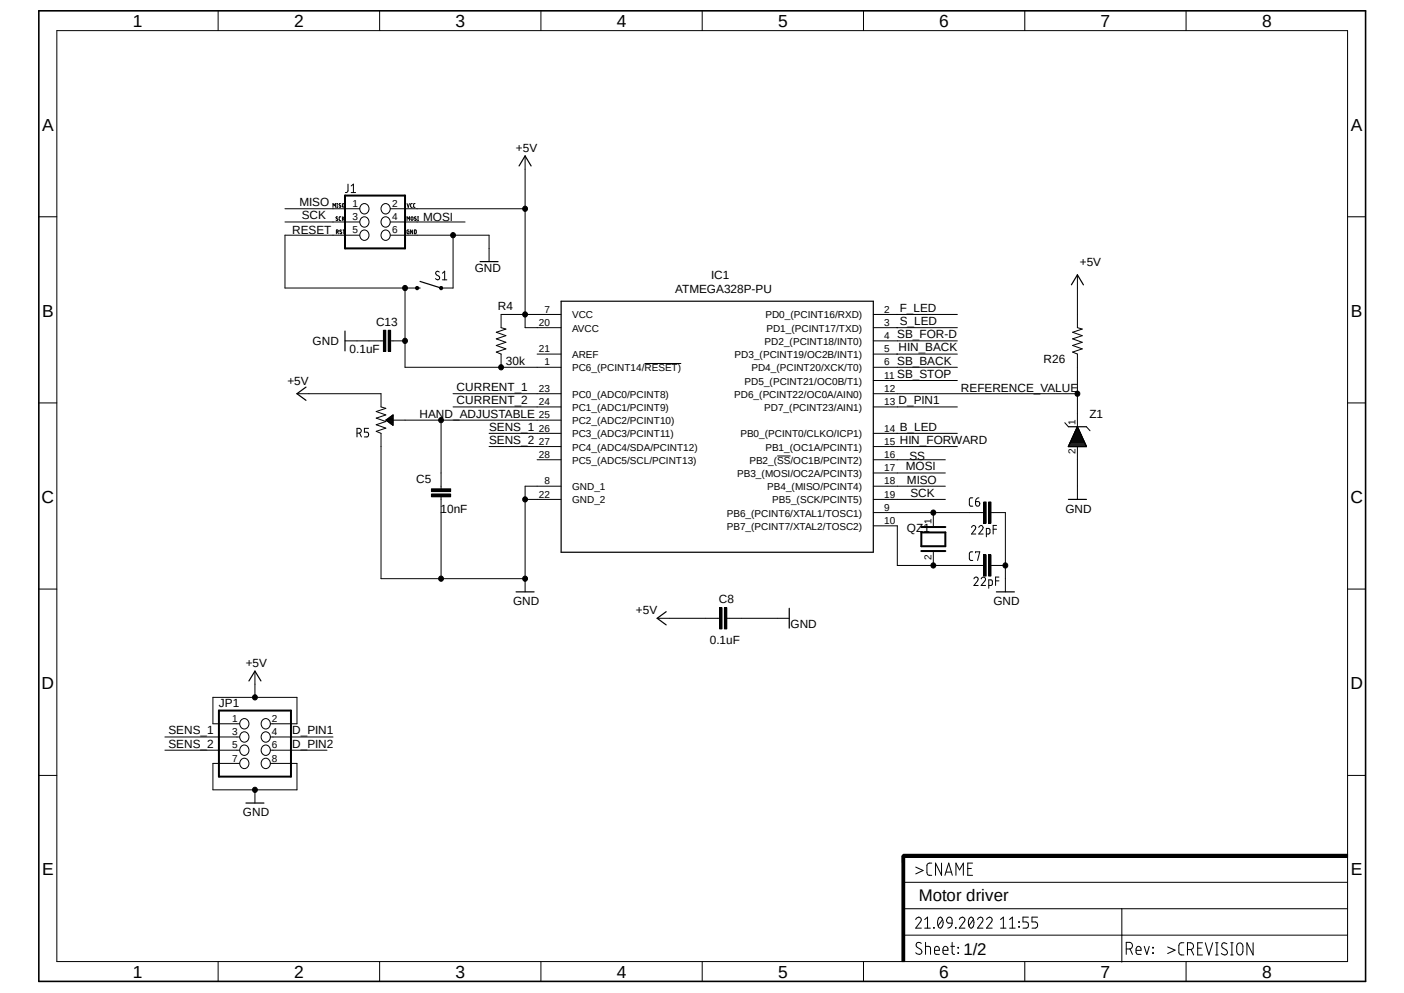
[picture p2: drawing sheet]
<svg xmlns="http://www.w3.org/2000/svg" width="297mm" height="210mm" viewBox="0 0 297 210" stroke-linecap="round" stroke-linejoin="round" font-family="sans-serif">
<path d="M-.1 70.2l297.2 69.5M297.1 70.2l-297.1 69.5" fill="none" stroke="#fff" stroke-width=".21"/>
<g fill="none" stroke="#000" stroke-width=".21">
<path d="M12 6.5h273.1v196.9h-273.1zM46.1 2.3v4.2M80.3 2.3v4.2M114.4 2.3v4.2M148.5 2.3v4.2M182.7 2.3v4.2M216.8 2.3v4.2M250.9 2.3v4.2M73.6 38.9v1.4a.43 .43 0 0 1-.5 .4M74.3 39.3l.5-.4v1.8M111.1 33v36.3h7.6M8.2 45.8h3.8"/>
<path d="M60.3 44.2h15.8M60.3 46.9h15.8M70.4 43.9v-.8l.3 .4 .3-.4v.8M71.2 49.1h.2M71.2 43.9h.2M71.2 43.1h.2M71.3 43.1v.8M71.4 49.1l.2-.3-.4-.2v.8M71.4 45.9l-.2-.1-.1 .2 .4 .4v.2l-.4-.1M71.4 49.1l.2 .3M72.1 45.8l-.3 .2v.6l.3 .1M72.1 43.1h-.3l-.1 .1 .4 .4v.2l-.4-.1"/>
<path d="M72.3 48.7l-.3-.1-.1 .2 .4 .3v.3l-.4-.1M72.4 43.1h.4l-.1 .7-.3-.1zM72.4 45.8v.9M72.6 48.6h.3M72.6 46.1l.2 .6M72.7 48.6v.8M72.8 45.8l-.4 .5M74.3 40.7h.9M76.1 49.7h-15.8v11.2h27.9M76.5 43.3a1.03 1.03 0 0 1 1.6 .9 1.03 1.03 0 0 1-1.6 .8 1.19 1.19 0 0 1 0-1.7zM76.5 46.1a1.03 1.03 0 0 1 1.6 .8 1.03 1.03 0 0 1-1.6 .9 1.19 1.19 0 0 1 0-1.7zM76.5 48.9a1.03 1.03 0 0 1 1.6 .8 1.03 1.03 0 0 1-1.6 .9 1.19 1.19 0 0 1 0-1.7z"/>
<path d="M81 43.3a1.03 1.03 0 0 1 1.5 .9 1.03 1.03 0 0 1-1.5 .8 1.19 1.19 0 0 1 0-1.7zM81 46.1a1.03 1.03 0 0 1 1.5 .8 1.03 1.03 0 0 1-1.5 .9 1.19 1.19 0 0 1 0-1.7zM81 48.9a1.03 1.03 0 0 1 1.6 .8 1.03 1.03 0 0 1-1.6 .9 1.19 1.19 0 0 1 0-1.7zM82.6 49.7h20.9v5.6M82.6 44.2h28.5M82.6 46.9h15.8M86.1 46.7v-.9l.3 .5 .2-.5v.9M86.1 43.1l.3 .8 .2-.8M86.5 48.6l-.4 .2v.6h.4v-.4h-.1M87 45.9l.2-.1 .2 .3-.2 .5-.2-.2zM87.2 43.1l-.3 .1v.6l.3 .1M87.3 48.6v.8l-.4-.8v.8"/>
<path d="M87.7 48.6l.4 .1v.6l-.2 .1h-.2zM87.8 43.1l-.3 .1v.6l.3 .1M88 45.9l-.2-.1-.1 .2 .4 .4v.2l-.4-.1M88.3 45.8h.2M88.3 46.7h.2M88.4 45.8v.9M92.9 57.5l-.2-.1a.41 .41 0 0 0-.5 .2 .41 .41 0 0 0 .1 .5l.5 .3a.42 .42 0 0 1 .2 .5 .42 .42 0 0 1-.4 .3l-.5-.3M93.6 57.8l.5-.4v1.8M93.6 59.2h.9M95.8 49.7v11.2h-2.5M227.9 58.1v11.2l1 .3-2 .7 2 .7-2 .7 2 .7-2 .7 2 .7-2 .7 1 .4v15.4M285.1 45.8h3.8"/>
<path d="M73 72.1h8.1M81.1 69.8h.5v4.5h-.5zM82.1 69.8h.5v4.5h-.5zM82.6 72.1h3.1M85.7 60.9v16.8h33M88 60.7h.5v.5l-.3 .1-.2-.1-.1-.3zM93.1 60.7h.5v.5l-.3 .1-.2-.1-.1-.3zM113.6 74.9h5.1M118.7 66.5h-12.7v2.8l1 .3-2 .7 2 .7-2 .7 2 .7-2 .7 2 .7-2 .7 1 .4v2.8M136.4 76.9h7.7M184.7 77.7h17.8M184.7 66.5h17.8"/>
<path d="M184.7 69.3h17.8M184.7 72.1h17.8M184.7 74.9h17.8M8.2 85.2h3.8M62.8 83.3h17.8v2.8l1 .3-2 .6 2 .8-2 .6 2 .8-2 .6 2 .8-2 .6 1 .5v30.7h30.5M75.5 91.6h.5a.51 .51 0 0 0 .5-.5 .51 .51 0 0 0-.5-.5h-.5v1.8M76.1 91.6l.4 .8M78 90.6h-.9v.8h.5l.4 .4-.2 .5-.7 .1M81.6 88.9l1.5-1.1v2.2zM81.7 88.8h1.4M81.7 88.9h1.4M81.8 88.7h1.3"/>
<path d="M81.8 89h1.3M81.9 88.6h1.2M82 89.1h1.1M82.1 88.5h1M82.1 89.2h1M82.2 88.4h.9M82.3 89.3h.8M82.3 88.3h.8M82.4 89.4h.7M82.5 88.2h.6M82.5 89.5h.6M82.6 88.1h.5"/>
<path d="M82.6 89.6h.5M82.7 88.1h.4M82.8 89.7h.3M82.8 87.9h.3M82.9 89.8h.2M83 87.8h.1M83.1 89.9h.1M83.1 88.9h35.6M83.1 87.8h.1M93.3 88.9v14.5M95.8 83.3h22.9M95.8 86.1h22.9"/>
<path d="M103.5 91.7h15.2M103.5 94.4h15.2M113.6 97.2h5.1M164.4 96.4h2.8M184.7 80.5h17.8M184.7 83.3h43.2M184.7 86.1h17.8M184.7 91.7h17.8M184.7 94.4h17.8M184.7 97.2h15.3M225.3 89.4l.7 .9M227.9 94.4v11.2"/>
<path d="M229.8 90.3l.8 .8M285.1 85.2h3.8M91.3 104.5h4v.6h-4zM91.3 103.4h4v.6h-4zM93.3 105.1v17.3M111.1 105.6h7.6M118.7 102.8h-7.6v22.4M184.7 102.8h15.3M184.7 108.4h23.4M184.7 111.2h5.1v8.4h18.3M184.7 100h15.3M184.7 105.6h15.3"/>
<path d="M197.4 108.4v2.8M197.4 116.8v2.8M205.5 111.5a.45 .45 0 0 1 .7-.3 .45 .45 0 0 1 .1 .7l-.8 1h.9M205.8 105.3h-.6l-.1 .4v1.1l.1 .2 .6 .1M205.8 116.7l-.6 .1-.1 .3v1.2l.3 .2h.4M206.4 106.1h.5a.46 .46 0 0 1 .4 .5 .46 .46 0 0 1-.5 .4 .46 .46 0 0 1-.4-.4zM206.4 116.9v-.2h.9l-.5 1.8M207.1 111.5a.47 .47 0 0 1 .6-.3 .47 .47 0 0 1 .2 .7l-.8 1h.9M207.1 105.3a.73 .73 0 0 0-.7 .8M208.1 106.2h.5v4.5h-.5zM208.1 117.3h.5v4.5h-.5zM208.7 112.9h.4l.3-.1-.1-1h-.6v1.7"/>
<path d="M209.1 106.2h.5v4.5h-.5zM209.1 117.3h.5v4.5h-.5zM209.6 108.4h3.1v16.8M209.6 119.6h3.1M210.1 111.9h.7M210.8 111.1h-.7v1.8M8.2 124.6h3.8M139 130.8h13.2M152.2 128.5h.5v4.5h-.5zM153.2 128.5h.6v4.5h-.6zM153.8 130.8h13.2M206 122.4a.46 .46 0 0 1 .7-.3 .46 .46 0 0 1 .1 .8l-.8 .9h.9"/>
<path d="M207.6 122.4a.48 .48 0 0 1 .7-.3 .48 .48 0 0 1 .1 .8l-.8 .9h.9M209.2 123.8h.4l.3-.1-.1-1-.6-.1v1.8M210.6 122.9h.7M211.3 122h-.7v1.8M285.1 124.6h3.8M34.9 155.9h15.8M34.9 158.7h15.8M50.7 153.1h-5.7v-5.6h17.8v5.6h-5.6M51.1 152.2a1.03 1.03 0 0 1 1.6 .9 1.03 1.03 0 0 1-1.6 .9 1.19 1.19 0 0 1 0-1.8zM51.1 155a1.03 1.03 0 0 1 1.6 .9 1.03 1.03 0 0 1-1.6 .9 1.19 1.19 0 0 1 0-1.8zM51.1 157.8a1.03 1.03 0 0 1 1.6 .9 1.03 1.03 0 0 1-1.6 .8 1.19 1.19 0 0 1 0-1.7zM53.9 141.9v5.6"/>
<path d="M55.6 152.2a1.03 1.03 0 0 1 1.6 .9 1.03 1.03 0 0 1-1.6 .9 1.19 1.19 0 0 1 0-1.8zM55.6 155a1.03 1.03 0 0 1 1.6 .9 1.03 1.03 0 0 1-1.6 .9 1.19 1.19 0 0 1 0-1.8zM55.6 157.8a1.03 1.03 0 0 1 1.6 .9 1.03 1.03 0 0 1-1.6 .8 1.19 1.19 0 0 1 0-1.7zM57.2 155.9h13.2M57.2 158.7h12M8.2 164h3.8M50.7 161.5h-5.7v5.5h17.8v-5.5h-5.6M51.1 160.6a1.03 1.03 0 0 1 1.6 .9 1.03 1.03 0 0 1-1.6 .8 1.19 1.19 0 0 1 0-1.7zM53.9 167v2.8M55.6 160.6a1.03 1.03 0 0 1 1.6 .9 1.03 1.03 0 0 1-1.6 .8 1.19 1.19 0 0 1 0-1.7zM285.1 164h3.8M190.8 181h.6v22.4h-.6z"/>
<path d="M191.1 180.7h94v.7h-94zM191.1 197.8h94M191.1 192.2h94M191.1 186.6h94M193.7 194.5a.59 .59 0 0 1 .9-.5 .59 .59 0 0 1 .1 1l-1 1.3h1.2M193.7 183.4l1.6 .7-1.6 .7M194.9 199.5a.61 .61 0 0 0-.9-.1 .61 .61 0 0 0 .1 1l.7 .4a.62 .62 0 0 1 .1 .9 .62 .62 0 0 1-.9 0l-.3-.2M195.6 196.3h1.2M195.6 194.5l.6-.5v2.3M195.8 199.3v2.5M197.1 182.5h-.5l-.5 .3v1.7a.51 .51 0 0 0 .5 .6h.5M197.5 196.2l.1 .1z"/>
<path d="M198.6 194.1a.4 .4 0 0 1 .4-.1 .4 .4 0 0 1 .3 .3 1.43 1.43 0 0 1-.4 2 1.52 1.52 0 0 1-.3-2.2zM199.2 182.5v2.6l-1.3-2.6v2.6M199.4 194.5l-.9 1.3M199.9 185.1l.8-2.6 .8 2.6M200.1 184.4h1.2M200.5 194.1a.57 .57 0 0 1 .6-.1 .57 .57 0 0 1 .3 .6v.6h-.9a.71 .71 0 0 1 0-1.1zM201.4 199.3v2.1a.39 .39 0 0 0 .5 .4M201.4 195.2a1.02 1.02 0 0 1-.9 1.1M202.1 196.2l.1 .1zM202.2 185.1v-2.6l.8 1.5 .8-1.5v2.6M202.9 194.5a.59 .59 0 0 1 .9-.5 .59 .59 0 0 1 .1 1l-1 1.3h1.2M204.7 183.7h.8"/>
<path d="M205.1 194.1a.4 .4 0 0 1 .5-.1 .4 .4 0 0 1 .3 .3 1.49 1.49 0 0 1-.5 2 1.48 1.48 0 0 1-.3-2.2zM205.7 182.5h-1v2.6h1M205.9 194.5l-.9 1.3M206.8 194.5a.59 .59 0 0 1 .9-.5 .59 .59 0 0 1 .1 1l-1 1.3h1.1M208.7 194.5a.6 .6 0 0 1 .9-.5 .6 .6 0 0 1 .1 1l-1 1.3h1.2M211.7 196.3h1.1M211.7 194.5l.6-.5v2.3M213.6 196.3h1.2M213.6 194.5l.6-.5v2.3M215.5 194.9l.1 .2zM215.5 196l.1 .1zM217.6 194h-1.2v1h.7a.69 .69 0 0 1 .5 .6 .69 .69 0 0 1-.5 .7h-.7"/>
<path d="M219.5 194h-1.2v1h.7a.69 .69 0 0 1 .5 .6 .69 .69 0 0 1-.5 .7h-.7M237.3 192.2v11.3M250.4 199.4l-.8 .1-.2 .5v1.6l.3 .3 .7 .1M254.4 199.4h-1v2.6h1M255 199.4l.7 2.6 .8-2.6M257.1 199.4h.6M257.4 199.4v2.6M259.5 199.6a.62 .62 0 0 0-.9-.1 .62 .62 0 0 0 .1 1l.7 .4a.62 .62 0 0 1 .1 .9 .62 .62 0 0 1-.9 0l-.2-.2M260.3 199.4h.6M260.6 199.4v2.6M261.9 199.6a.65 .65 0 0 1 .7-.1 .65 .65 0 0 1 .3 .6v1.2a.66 .66 0 0 1-.6 .7 .66 .66 0 0 1-.7-.7v-1.2zM265.1 199.4v2.6l-1.3-2.6v2.6"/>
<path d="M46.1 203.4v4.2M80.3 203.4v4.2M114.4 203.4v4.2M148.5 203.4v4.2M182.7 203.4v4.2M195.8 200.2h.7l.3 .2v1.4M197.7 201h1a.55 .55 0 0 0-.3-.8 .55 .55 0 0 0-.7 .5v.7l.2 .4h.8M199.5 201h1a.57 .57 0 0 0-.3-.8 .57 .57 0 0 0-.7 .5v.7l.2 .4h.8M201.1 200.2h.8M202.6 200.4l.2 .1zM202.6 201.5l.2 .1zM216.8 203.4v4.2"/>
<path d="M238.3 200.7h.6a.7 .7 0 0 0 .7-.7 .7 .7 0 0 0-.7-.7h-.6v2.5M239.1 200.7l.5 1.1M240.3 201h1.1a.57 .57 0 0 0-.4-.8 .57 .57 0 0 0-.7 .5v.7l.2 .4h.9M242.1 200.2l.5 1.6 .5-1.6M243.8 201.5l.2 .1zM243.8 200.4l.2 .1zM247 200.3l1.6 .7-1.6 .7M250.9 203.4v4.2M251.2 200.8h.6a.72 .72 0 0 0 .7-.7 .72 .72 0 0 0-.7-.7h-.6v2.6M252 200.8l.5 1.2M253.4 200.5h.7M257.1 202h.6"/>
<path d="M260.3 202h.6"/>
<circle cx="95.8" cy="49.7" r=".53"/>
<circle cx="111.1" cy="44.2" r=".53"/>
<circle cx="85.7" cy="72.1" r=".53"/>
<circle cx="85.7" cy="60.9" r=".53"/>
<circle cx="106" cy="77.7" r=".53"/>
<circle cx="111.1" cy="66.5" r=".53"/>
<circle cx="93.3" cy="88.9" r=".53"/>
<circle cx="227.9" cy="83.3" r=".53"/>
<circle cx="111.1" cy="105.6" r=".53"/>
<circle cx="197.4" cy="119.6" r=".53"/>
<circle cx="197.4" cy="108.4" r=".53"/>
<circle cx="212.7" cy="119.6" r=".53"/>
<circle cx="93.3" cy="122.4" r=".53"/>
<circle cx="111.1" cy="122.4" r=".53"/>
<circle cx="53.9" cy="147.5" r=".53"/>
<circle cx="53.9" cy="167" r=".53"/>
</g>
<g fill="#000">
<path d="M81.1 69.8h.5v4.5h-.5z" fill-rule="evenodd"/>
<path d="M82.1 69.8h.5v4.5h-.5z" fill-rule="evenodd"/>
<path d="M88 60.7h.5v.5l-.3 .1-.2-.1-.1-.3z" fill-rule="evenodd"/>
<path d="M93.1 60.7h.5v.5l-.3 .1-.2-.1-.1-.3z" fill-rule="evenodd"/>
<path d="M91.3 104.5h4v.6h-4z" fill-rule="evenodd"/>
<path d="M91.3 103.4h4v.6h-4z" fill-rule="evenodd"/>
<path d="M208.1 106.2h.5v4.5h-.5z" fill-rule="evenodd"/>
<path d="M208.1 117.3h.5v4.5h-.5z" fill-rule="evenodd"/>
<path d="M209.1 106.2h.5v4.5h-.5z" fill-rule="evenodd"/>
<path d="M209.1 117.3h.5v4.5h-.5z" fill-rule="evenodd"/>
<path d="M152.2 128.5h.5v4.5h-.5z" fill-rule="evenodd"/>
<path d="M153.2 128.5h.6v4.5h-.6z" fill-rule="evenodd"/>
<path d="M190.8 181h.6v22.4h-.6z" fill-rule="evenodd"/>
<path d="M191.1 180.7h94v.7h-94z" fill-rule="evenodd"/>
<circle cx="95.8" cy="49.7" r=".53"/>
<circle cx="111.1" cy="44.2" r=".53"/>
<circle cx="85.7" cy="72.1" r=".53"/>
<circle cx="85.7" cy="60.9" r=".53"/>
<circle cx="106" cy="77.7" r=".53"/>
<circle cx="111.1" cy="66.5" r=".53"/>
<circle cx="93.3" cy="88.9" r=".53"/>
<circle cx="227.9" cy="83.3" r=".53"/>
<circle cx="111.1" cy="105.6" r=".53"/>
<circle cx="197.4" cy="119.6" r=".53"/>
<circle cx="197.4" cy="108.4" r=".53"/>
<circle cx="212.7" cy="119.6" r=".53"/>
<circle cx="93.3" cy="122.4" r=".53"/>
<circle cx="111.1" cy="122.4" r=".53"/>
<circle cx="53.9" cy="147.5" r=".53"/>
<circle cx="53.9" cy="167" r=".53"/>
</g>
<path d="M192.4 181h-1.3v1.4" fill="none" stroke="#000" stroke-width=".64"/>
<path d="M8.2 2.3h280.7v205.3h-280.7z" fill="none" stroke="#000" stroke-width=".34"/>
<g fill="none" stroke="#000" stroke-width=".25">
<path d="M109.8 35.1l1.3-2.1 1.3 2.1M88.9 59.5l4.4 1.4M101.6 55.3h3.8M73 70v4.2M88.2 60.9h.7M118.7 63.7h66v53.1h-66zM226.7 60.2l1.2-2.1 1.3 2.1M64.7 81.9l-1.9 1.4 1.9 1.4M226 90.3h3.8M226 94.4h3.8M226.1 94.1h3.6M226.2 93.9h3.4"/>
<path d="M226.3 93.7h3.2M226.4 93.6h3M226.5 93.3h2.8M226.6 93.1h2.6M226.7 92.9h2.4M226.8 92.7h2.2M226.9 92.5h2M227 92.3h1.9M227.1 92.1h1.6M227.2 91.9h1.4M227.3 91.7h1.3M227.4 91.4h1.1"/>
<path d="M227.5 91.2h.8M227.5 91h.8M227.7 90.8h.5M227.8 90.6h.3M227.8 90.4h.2M227.9 90.3l1.9 4.1h-3.8zM226 105.6h3.8M109.2 125.2h3.8M140.9 129.4l-1.9 1.4 1.9 1.4M167 128.7v4.1M210.8 125.2h3.8M52.7 144l1.2-2.1 1.3 2.1"/>
<path d="M52 169.8h3.8"/>
</g>
<path d="M73 41.4h12.7v11.1h-12.7zM194.9 112.6h5.1v2.9h-5.1zM194.9 116.5h5.1M194.9 111.5h5.1M46.3 150.3h15.3v14h-15.3z" fill="none" stroke="#000" stroke-width=".42"/>
<g font-size="3.7">
<text x="28.1" y="5.8">1</text>
<text x="62.2" y="5.8">2</text>
<text x="96.4" y="5.8">3</text>
<text x="130.5" y="5.8">4</text>
<text x="164.6" y="5.8">5</text>
<text x="198.7" y="5.8">6</text>
<text x="232.8" y="5.8">7</text>
<text x="267" y="5.8">8</text>
<text x="8.9" y="27.6">A</text>
<text x="285.7" y="27.6">A</text>
<text x="8.9" y="67">B</text>
<text x="285.7" y="67">B</text>
<text x="8.8" y="106.3">C</text>
<text x="285.7" y="106.3">C</text>
<text x="8.8" y="145.8">D</text>
<text x="285.7" y="145.8">D</text>
<text x="8.9" y="185.1">E</text>
<text x="285.7" y="185.1">E</text>
<text x="28.1" y="206.9">1</text>
<text x="62.2" y="206.9">2</text>
<text x="96.4" y="206.9">3</text>
<text x="130.5" y="206.9">4</text>
<text x="164.6" y="206.9">5</text>
<text x="198.7" y="206.9">6</text>
<text x="232.8" y="206.9">7</text>
<text x="267" y="206.9">8</text>
</g>
<g font-size="3.6">
<text x="194.4" y="190.5">Motor driver</text>
<text x="203.8" y="202">1/2</text>
</g>
<g font-size="2.5">
<text x="109.1" y="32.1">+5V</text>
<text x="63.3" y="43.6">MISO</text>
<text x="63.8" y="46.4">SCK</text>
<text x="89.5" y="46.7">MOSI</text>
<text x="61.8" y="49.5">RESET</text>
<text x="100.4" y="57.6">GND</text>
<text x="150.5" y="59.1">IC1</text>
<text x="228.4" y="56.2">+5V</text>
<text x="105.3" y="65.6">R4</text>
<text x="142.8" y="61.9">ATMEGA328P-PU</text>
<text x="190.3" y="66">F_LED</text>
<text x="79.5" y="68.9">C13</text>
<text x="189.8" y="71.5">SB_FOR-D</text>
<text x="190.3" y="68.8">S_LED</text>
<text x="66.1" y="72.9">GND</text>
<text x="74" y="74.8">0.1uF</text>
<text x="107" y="77.1">30k</text>
<text x="189.8" y="77.1">SB_BACK</text>
<text x="190.1" y="74.3">HIN_BACK</text>
<text x="220.8" y="76.8">R26</text>
<text x="60.8" y="81.3">+5V</text>
<text x="96.6" y="82.7">CURRENT_1</text>
<text x="189.8" y="79.9">SB_STOP</text>
<text x="203.3" y="83">REFERENCE_VALUE</text>
<text x="88.7" y="88.3">HAND_ADJUSTABLE</text>
<text x="96.6" y="85.5">CURRENT_2</text>
<text x="190.1" y="85.5">D_PIN1</text>
<text x="230.5" y="88.3">Z1</text>
<text x="103.5" y="91.1">SENS_1</text>
<text x="103.5" y="93.9">SENS_2</text>
<text x="190.3" y="93.9">HIN_FORWARD</text>
<text x="190.3" y="91.1">B_LED</text>
<text x="191.6" y="99.5">MOSI</text>
<text x="192.4" y="97.2">SS</text>
<text x="88.1" y="102.1">C5</text>
<text x="191.9" y="102.3">MISO</text>
<text x="192.6" y="105.1">SCK</text>
<text x="93.2" y="108.5">10nF</text>
<text x="191.9" y="112.6">QZ1</text>
<text x="225.4" y="108.4">GND</text>
<text x="108.5" y="128">GND</text>
<text x="134.5" y="129.9">+5V</text>
<text x="152.1" y="127.6">C8</text>
<text x="210.1" y="128">GND</text>
<text x="150.2" y="136.2">0.1uF</text>
<text x="167.2" y="132.7">GND</text>
<text x="52" y="141.1">+5V</text>
<text x="46.3" y="149.6">JP1</text>
<text x="35.6" y="155.3">SENS_1</text>
<text x="61.8" y="155.3">D_PIN1</text>
<text x="35.6" y="158.1">SENS_2</text>
<text x="61.8" y="158.1">D_PIN2</text>
<text x="51.4" y="172.6">GND</text>
</g>
<g font-size="2.1">
<text x="74.5" y="43.8">1</text>
<text x="74.5" y="46.6">3</text>
<text x="82.9" y="43.8">2</text>
<text x="82.9" y="46.6">4</text>
<text x="74.5" y="49.4">5</text>
<text x="82.9" y="49.4">6</text>
<text x="114" y="68.9">20</text>
<text x="115.2" y="66.1">7</text>
<text x="121" y="67.4">VCC</text>
<text x="121" y="70.1">AVCC</text>
<text x="161.9" y="67.4">PD0_(PCINT16/RXD)</text>
<text x="162.1" y="70.1">PD1_(PCINT17/TXD)</text>
<text x="187.1" y="66.1">2</text>
<text x="187.1" y="68.9">3</text>
<text x="187.1" y="71.7">4</text>
<text x="114" y="74.5">21</text>
<text x="115.2" y="77.3">1</text>
<text x="121" y="75.7">AREF</text>
<text x="155.4" y="75.7">PD3_(PCINT19/OC2B/INT1)</text>
<text x="161.8" y="72.9">PD2_(PCINT18/INT0)</text>
<text x="187.1" y="74.5">5</text>
<text x="187.1" y="77.3">6</text>
<text x="114" y="82.9">23</text>
<text x="121" y="78.5">PC6_(PCINT14/RESET)</text>
<text x="157.5" y="81.3">PD5_(PCINT21/OC0B/T1)</text>
<text x="159" y="78.5">PD4_(PCINT20/XCK/T0)</text>
<text x="187.1" y="80.1">11</text>
<text x="187.1" y="82.9">12</text>
<text x="114" y="85.7">24</text>
<text x="114" y="88.5">25</text>
<text x="121" y="84.1">PC0_(ADC0/PCINT8)</text>
<text x="121" y="86.9">PC1_(ADC1/PCINT9)</text>
<text x="121" y="89.7">PC2_(ADC2/PCINT10)</text>
<text x="155.3" y="84.1">PD6_(PCINT22/OC0A/AIN0)</text>
<text x="161.7" y="86.9">PD7_(PCINT23/AIN1)</text>
<text x="187.1" y="85.7">13</text>
<text x="227.5" y="89.9" transform="rotate(-90 227.5 89.9)">1</text>
<text x="114" y="91.3">26</text>
<text x="114" y="94.1">27</text>
<text x="121" y="92.5">PC3_(ADC3/PCINT11)</text>
<text x="121" y="95.3">PC4_(ADC4/SDA/PCINT12)</text>
<text x="156.6" y="92.5">PB0_(PCINT0/CLKO/ICP1)</text>
<text x="161.9" y="95.3">PB1_(OC1A/PCINT1)</text>
<text x="187.1" y="91.3">14</text>
<text x="187.1" y="94.1">15</text>
<text x="114" y="96.9">28</text>
<text x="121" y="98.1">PC5_(ADC5/SCL/PCINT13)</text>
<text x="156" y="100.9">PB3_(MOSI/OC2A/PCINT3)</text>
<text x="158.5" y="98.1">PB2_(SS/OC1B/PCINT2)</text>
<text x="187.1" y="96.9">16</text>
<text x="187.1" y="99.7">17</text>
<text x="227.5" y="96" transform="rotate(-90 227.5 96)">2</text>
<text x="114" y="105.2">22</text>
<text x="115.2" y="102.4">8</text>
<text x="121" y="103.7">GND_1</text>
<text x="121" y="106.5">GND_2</text>
<text x="162.3" y="103.7">PB4_(MISO/PCINT4)</text>
<text x="163.4" y="106.5">PB5_(SCK/PCINT5)</text>
<text x="187.1" y="102.4">18</text>
<text x="187.1" y="105.2">19</text>
<text x="153.8" y="109.3">PB6_(PCINT6/XTAL1/TOSC1)</text>
<text x="153.8" y="112.1">PB7_(PCINT7/XTAL2/TOSC2)</text>
<text x="187.1" y="108">9</text>
<text x="187.1" y="110.8">10</text>
<text x="197.1" y="110.8" transform="rotate(-90 197.1 110.8)">1</text>
<text x="197.1" y="118.4" transform="rotate(-90 197.1 118.4)">2</text>
<text x="49.1" y="152.7">1</text>
<text x="49.1" y="155.5">3</text>
<text x="57.5" y="152.7">2</text>
<text x="57.5" y="155.5">4</text>
<text x="49.1" y="158.3">5</text>
<text x="49.1" y="161.1">7</text>
<text x="57.5" y="158.3">6</text>
<text x="57.5" y="161.1">8</text>
</g>
</svg>
